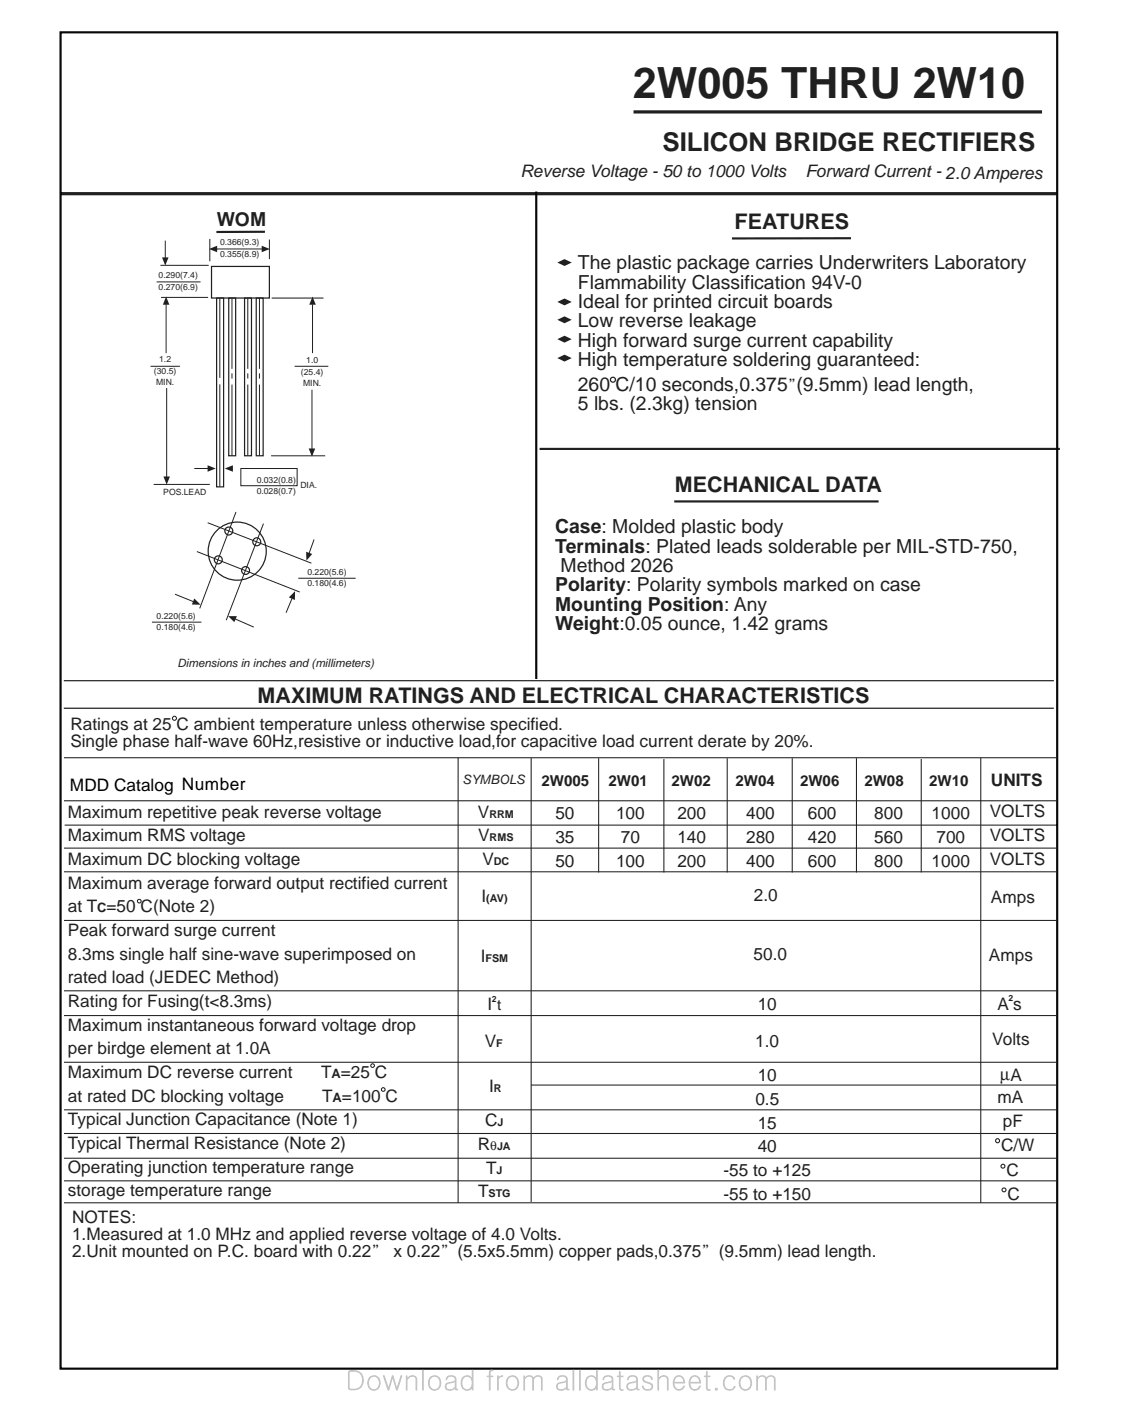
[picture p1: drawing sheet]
<svg xmlns="http://www.w3.org/2000/svg" width="184mm" height="230mm" viewBox="0 0 184 230" stroke-linecap="round" stroke-linejoin="round" font-family="sans-serif">
<path d="M139.5 39.1h-19.5M88.5 73.6h85.3M110.5 82.2h33.6" fill="none" stroke="#231f20" stroke-width=".35"/>
<path d="M103.9 18.3h67M9.9 31.7h163.5" fill="none" stroke="#231f20" stroke-width=".53"/>
<path d="M10.5 116.1h162.3M10.5 111.6h162.3" fill="none" stroke="#231f20" stroke-width=".2"/>
<circle cx="28.6" cy="117.7" r=".33" fill="none" stroke="#231f20" stroke-width=".17"/>
<g fill="#231f20">
<path d="M91.4 43l1.2-.5 1.1 .5-1.1 .6z"/>
<path d="M91.4 49.5l1.2-.6 1.1 .6-1.1 .6z"/>
<path d="M91.4 55.6l1.2-.6 1.1 .6-1.1 .6z"/>
<path d="M91.4 58.7l1.2-.6 1.1 .6-1.1 .6z"/>
<path d="M91.4 52.4l1.2-.5 1.1 .5-1.1 .6z"/>
</g>
<circle cx="100.5" cy="62.2" r=".41" fill="none" stroke="#231f20" stroke-width=".2"/>
<g fill="none" stroke="#231f20" stroke-width=".17">
<path d="M10.5 131.3h162.7M10.5 124.2h162.7M10.5 139h162.7M10.6 135.3h162.7M75.1 124.2v73M87.1 124.2v72.8M98.2 124.3v18.7M108.9 124.4v18.6M119.2 124.3v18.7M129.9 124.3v18.7M140.4 124.3v18.7M151 124.4v18.6"/>
<path d="M160.8 124.2v73M10.5 150.9h162.7M10.5 142.9h162.7M10.5 166.5h162.7M10.5 162.4h162.7M10.5 174.1h162.7M87.1 177.9h86.1M10.5 193.6h162.7M10.5 181.9h162.7M10.5 185.8h162.7M10.5 189.9h162.7M10.5 197.2h162.7"/>
<circle cx="22.8" cy="147.7" r=".3"/>
<circle cx="61.1" cy="174.7" r=".3"/>
<circle cx="62.8" cy="178.6" r=".3"/>
</g>
<g fill="none" stroke="#231f20" stroke-width=".18">
<circle cx="163.6" cy="187" r=".33"/>
<circle cx="164.4" cy="191.2" r=".32"/>
<circle cx="164.6" cy="195.1" r=".32"/>
</g>
<path d="M51.5 88.4l-.8 2.3" fill="none" stroke="#231f20" stroke-width=".16"/>
<path d="M50.2 90.5l1 .3-1 1.1z" fill="#231f20"/>
<path d="M47.9 98.1l-1 2.3" fill="none" stroke="#231f20" stroke-width=".16"/>
<path d="M48.4 96.9l-.1 1.5-.9-.5z" fill="#231f20"/>
<path d="M38.5 101.5l3.1 1.3" fill="none" stroke="#231f20" stroke-width=".16"/>
<path d="M37.4 101h1.4l-.4 1z" fill="#231f20"/>
<path d="M28.7 97.4l3 1.2" fill="none" stroke="#231f20" stroke-width=".16"/>
<path d="M31.9 98.1l1 1h-1.4z" fill="#231f20"/>
<path d="M34.4 39.2v3.6M44.2 39.3v3.2M26.3 43.5h7.9M26.4 48.8h7.7M44.5 48.9h8.5M51.2 49.9v8M32.3 90.4l16.8 6.6M34.1 85.7l17 6.6M38.7 83.9l-6 15.8M43.2 85.8l-6.1 15.9M48.9 94.8h9.4M24.9 102h8.1" fill="none" stroke="#231f20" stroke-width=".16"/>
<g fill="none" stroke="#231f20" stroke-width=".2">
<path d="M34.7 43.7h9.5v5.2h-9.5z"/>
<circle cx="35.8" cy="91.8" r=".65"/>
<circle cx="37.5" cy="87" r=".65"/>
<circle cx="38.9" cy="90.4" r="4.8"/>
<circle cx="40.3" cy="93.5" r=".64"/>
<circle cx="42.1" cy="88.8" r=".65"/>
</g>
<path d="M51.2 48.6l.6 1.4h-1.1z" fill="#231f20"/>
<path d="M27.2 49.9v8" fill="none" stroke="#231f20" stroke-width=".16"/>
<path d="M27.2 48.6l.6 1.4h-1.1z" fill="#231f20"/>
<path d="M27.3 63.6v14.6" fill="none" stroke="#231f20" stroke-width=".16"/>
<path d="M26.8 78.1h1.1l-.6 1.3z" fill="#231f20"/>
<path d="M31.9 76.8h2.2" fill="none" stroke="#231f20" stroke-width=".16"/>
<path d="M34 76.3l1.4 .5-1.4 .5z" fill="#231f20"/>
<path d="M39.5 76.8h9.2v2.8h-9.2z" fill="none" stroke="#231f20" stroke-width=".16"/>
<path d="M36.9 76.8l1.3-.5v1z" fill="#231f20"/>
<path d="M51.1 63.9v9.7" fill="none" stroke="#231f20" stroke-width=".16"/>
<path d="M50.6 73.5h1.1l-.6 1.4z" fill="#231f20"/>
<g fill="none" stroke="#231f20" stroke-width=".16">
<path d="M27.1 39.4v2.9M36 48.9v13M38 48.9v11.6M40.6 48.9v11.6M42.5 48.9v11.6M24.7 60h4.8M25.2 79.4h9.2M36 63v16.8M38 61.2v.9M38 63v11.7M40.6 61.2v.9M40.6 63v11.7"/>
<path d="M42.5 61.2v.9M42.5 63v11.7M44.4 74.7h8.9M48.3 60h5.5"/>
</g>
<path d="M35.5 48.9h1.2v30.9h-1.2zM37.5 48.9h1.1v25.8h-1.1zM40.1 48.9h1.1v25.8h-1.1zM42 48.9h1.1v25.8h-1.1z" fill="none" stroke="#231f20" stroke-width=".2"/>
<path d="M26.6 42.2h1l-.5 1.3z" fill="#231f20"/>
<path d="M25.7 46.2h7.2M35.5 40.8h7.5" fill="none" stroke="#231f20" stroke-width=".16"/>
<g fill="#231f20">
<path d="M34.3 40.8l1.3-.5v1z"/>
<path d="M42.9 40.3l1.3 .5-1.3 .5z"/>
</g>
<path d="M9.9 5.3h163.4v219.1h-163.4zM87.9 31.4v79.9" fill="none" stroke="#000" stroke-width=".35"/>
<path d="M43.4 38h-7.9" fill="none" stroke="#231f20" stroke-width=".35"/>
<!-- layer: Watermark -->
<g fill="#c0c0c0">
<path d="M57.2 224.7l-.1 .3v2.5l.1 .3a1.71 1.71 0 0 0 2.5-1.5 1.71 1.71 0 0 0-2.5-1.6zM57.4 224.9a1.44 1.44 0 0 1 2 1.3 1.44 1.44 0 0 1-2 1.3z" fill-rule="evenodd"/>
<path d="M60.5 225.8a1.32 1.32 0 0 0 .9 2.2 1.29 1.29 0 0 0 1-1.4 1.29 1.29 0 0 0-1.2-1.2l-.5 .2zM60.8 225.9a.9 .9 0 0 1 1.1 .1 .9 .9 0 0 1 .2 1.1 .83 .83 0 0 1-1.1 .6 .83 .83 0 0 1-.5-1.1z" fill-rule="evenodd"/>
<path d="M62.8 225.5h.3l.6 1.9 .6-2 .2 .1 .6 1.9 .6-1.9a.15 .15 0 0 1 .2-.1 .15 .15 0 0 1 .1 .2l-.9 2.4-.2-.2-.5-1.8-.6 1.8-.1 .2-.2-.2z" fill-rule="evenodd"/>
<path d="M66.6 225.5h.2v.4a.85 .85 0 0 1 .9-.5 .85 .85 0 0 1 .7 .7v1.7l-.1 .2-.2-.2v-1.7a.66 .66 0 0 0-.6-.4 .66 .66 0 0 0-.6 .4l-.1 1.7-.1 .2-.2-.2z" fill-rule="evenodd"/>
<path d="M69.2 224.6l.3 .1v3.1a.14 .14 0 0 1-.2 .2 .14 .14 0 0 1-.1-.2z" fill-rule="evenodd"/>
<path d="M70.4 225.8a1.32 1.32 0 0 0 .9 2.2 1.29 1.29 0 0 0 1.1-1.4 1.29 1.29 0 0 0-1.2-1.2l-.5 .2zM70.7 225.9a.9 .9 0 0 1 1.1 .1 .9 .9 0 0 1 .2 1.1 .83 .83 0 0 1-1 .6 .83 .83 0 0 1-.5-1.1z" fill-rule="evenodd"/>
<path d="M73.3 226.9l1.3-.3v.7a.9 .9 0 0 1-1.3 .2l-.1-.2zM73.3 225.6l-.2 .5a.14 .14 0 0 0 .1 .2 .14 .14 0 0 0 .1-.2 .62 .62 0 0 1 .7-.4 .62 .62 0 0 1 .5 .5 .82 .82 0 0 1-.8 .4 .74 .74 0 0 0-.8 .9 .74 .74 0 0 0 1.1 .4l.6-.2v.2h.4a.16 .16 0 0 0 .1-.2 .16 .16 0 0 0-.2-.1l-.1-1.5a.94 .94 0 0 0-1.5-.5z" fill-rule="evenodd"/>
<path d="M75.8 225.8a1.33 1.33 0 0 0 .9 2.2l.4-.1 .3-.3v.3h.1l.1-.1v-3.1a.14 .14 0 0 0-.1-.2 .14 .14 0 0 0-.1 .2v1.1a.97 .97 0 0 0-1.6 0zM76.1 225.9a.88 .88 0 0 1 1.1 .1 .88 .88 0 0 1 .1 1.1 .77 .77 0 0 1-1 .6 .77 .77 0 0 1-.5-1z" fill-rule="evenodd"/>
<path d="M80.3 224.7l.3-.2 .3 .2-.5 .2v.6h.4l.1 .1-.1 .1h-.4v2.1l-.1 .2-.1-.2v-2.1l-.4-.1 .4-.1z" fill-rule="evenodd"/>
<path d="M81.5 225.5h.2l.1 .3 .5-.4 .2 .2v.1l-.5 .1-.2 .3v1.7a.14 .14 0 0 1-.2 .2 .14 .14 0 0 1-.1-.2z" fill-rule="evenodd"/>
<path d="M83.2 225.8a1.32 1.32 0 0 0 .9 2.2 1.29 1.29 0 0 0 1-1.4 1.29 1.29 0 0 0-1.2-1.2l-.5 .2zM83.5 225.9a.9 .9 0 0 1 1.1 .1 .9 .9 0 0 1 .2 1.1 .83 .83 0 0 1-1.1 .6 .83 .83 0 0 1-.5-1.1z" fill-rule="evenodd"/>
<path d="M85.8 225.5h.2l.1 .3a.82 .82 0 0 1 1.4 0 .82 .82 0 0 1 .8-.4 .82 .82 0 0 1 .7 .7v1.7a.14 .14 0 0 1-.2 .2 .14 .14 0 0 1-.1-.2v-1.7a.61 .61 0 0 0-.6-.4 .61 .61 0 0 0-.6 .4v1.7a.14 .14 0 0 1-.1 .2 .14 .14 0 0 1-.1-.2v-1.7a.61 .61 0 0 0-.6-.4 .61 .61 0 0 0-.6 .4v1.7a.14 .14 0 0 1-.2 .2 .14 .14 0 0 1-.1-.2z" fill-rule="evenodd"/>
<path d="M91.6 226.9l1.2-.3v.7a.9 .9 0 0 1-1.3 .2v-.2zM91.5 225.6l-.2 .5a.14 .14 0 0 0 .1 .2 .14 .14 0 0 0 .2-.2 .62 .62 0 0 1 .6-.4 .62 .62 0 0 1 .6 .5 .82 .82 0 0 1-.9 .4 .74 .74 0 0 0-.7 .9 .74 .74 0 0 0 1.1 .4l.5-.2 .1 .2h.3a.16 .16 0 0 0 .2-.2 .16 .16 0 0 0-.3-.1v-1.5a.94 .94 0 0 0-1.6-.5z" fill-rule="evenodd"/>
<path d="M93.9 224.6l.2 .1v3.1a.14 .14 0 0 1-.1 .2 .14 .14 0 0 1-.1-.2z" fill-rule="evenodd"/>
<path d="M95 224.6l.2 .1v3.1a.14 .14 0 0 1-.1 .2 .14 .14 0 0 1-.2-.2z" fill-rule="evenodd"/>
<path d="M96.1 225.8a1.33 1.33 0 0 0 .9 2.2l.4-.1 .3-.3 .1 .3h.1l.1-.1v-3.1a.14 .14 0 0 0-.1-.2 .14 .14 0 0 0-.2 .2v1.1a.97 .97 0 0 0-1.6 0zM96.4 225.9a.88 .88 0 0 1 1.1 .1 .88 .88 0 0 1 .2 1.1 .77 .77 0 0 1-1 .6 .77 .77 0 0 1-.5-1z" fill-rule="evenodd"/>
<path d="M99.1 226.9l1.2-.3v.7a.9 .9 0 0 1-1.3 .2l-.1-.2zM99 225.6l-.2 .5a.14 .14 0 0 0 .1 .2 .14 .14 0 0 0 .2-.2 .62 .62 0 0 1 .6-.4 .62 .62 0 0 1 .6 .5 .82 .82 0 0 1-.9 .4 .74 .74 0 0 0-.7 .9 .74 .74 0 0 0 1.1 .4l.5-.2 .1 .2h.3a.16 .16 0 0 0 .1-.2 .16 .16 0 0 0-.2-.1v-1.5a.94 .94 0 0 0-1.6-.5z" fill-rule="evenodd"/>
<path d="M101.5 224.8h.3v.7h.3l.1 .1-.1 .1h-.3v1.8l.1 .2 .3 .1v.1a.51 .51 0 0 1-.7-.4v-1.8h-.3l-.1-.1 .1-.1h.3z" fill-rule="evenodd"/>
<path d="M103.1 226.9l1.2-.3v.7a.9 .9 0 0 1-1.3 .2v-.2zM103 225.6l-.2 .5a.14 .14 0 0 0 .1 .2 .14 .14 0 0 0 .2-.2 .62 .62 0 0 1 .6-.4 .62 .62 0 0 1 .6 .5 .82 .82 0 0 1-.9 .4 .74 .74 0 0 0-.7 .9 .74 .74 0 0 0 1.1 .4l.5-.2 .1 .2h.4a.16 .16 0 0 0 .1-.2 .16 .16 0 0 0-.3-.1v-1.5a.94 .94 0 0 0-1.6-.5z" fill-rule="evenodd"/>
<path d="M105.5 225.6a.92 .92 0 0 1 1.5 .5l-.2 .1a.66 .66 0 0 0-.5-.5 .66 .66 0 0 0-.7 .3 1.15 1.15 0 0 0 1 .6 .7 .7 0 0 1 .5 .9 .7 .7 0 0 1-.9 .5 .71 .71 0 0 1-.9-.8l.2-.1a.7 .7 0 0 0 .6 .6 .7 .7 0 0 0 .7-.4 1.24 1.24 0 0 0-1-.7l-.3-.1-.2-.4z" fill-rule="evenodd"/>
<path d="M107.8 224.6h.3v1.2a.86 .86 0 0 1 .9-.4 .86 .86 0 0 1 .6 .7v1.7l-.1 .2-.2-.2v-1.7a.68 .68 0 0 0-.6-.4 .68 .68 0 0 0-.6 .4v1.7l-.2 .2-.1-.2z" fill-rule="evenodd"/>
<path d="M110.5 225.8a1.33 1.33 0 0 0 .9 2.2 .73 .73 0 0 0 .8-.9h-.1a.78 .78 0 0 1-.9 .6 .78 .78 0 0 1-.6-.9h1.7a1.05 1.05 0 0 0-.5-1.2 1.05 1.05 0 0 0-1.3 .2zM110.8 225.9a.72 .72 0 0 1 .9-.1 .72 .72 0 0 1 .3 .7h-1.4z" fill-rule="evenodd"/>
<path d="M113.2 225.8a1.33 1.33 0 0 0 .8 2.2 .73 .73 0 0 0 .8-.9h-.1a.78 .78 0 0 1-.9 .6 .78 .78 0 0 1-.6-.9h1.7a1.05 1.05 0 0 0-.5-1.2 1.05 1.05 0 0 0-1.2 .2zM113.4 225.9a.72 .72 0 0 1 .9-.1 .72 .72 0 0 1 .3 .7h-1.4z" fill-rule="evenodd"/>
<path d="M115.8 224.8h.2v.7h.4l.1 .1-.1 .1h-.4v1.8l.2 .2 .3 .1v.1a.51 .51 0 0 1-.8-.4v-1.8h-.2l-.1-.1 .1-.1h.2z" fill-rule="evenodd"/>
<path d="M118.8 225.8a.97 .97 0 0 1 1.7 .3l-.2 .1a.8 .8 0 0 0-1-.5 .8 .8 0 0 0-.5 1 .85 .85 0 0 0 .6 1 .85 .85 0 0 0 1-.5h.1a.56 .56 0 0 1-.5 .7 1.19 1.19 0 0 1-1.3-.4 1.19 1.19 0 0 1-.1-1.3z" fill-rule="evenodd"/>
<path d="M121.4 225.8a1.32 1.32 0 0 0 .9 2.2 1.29 1.29 0 0 0 1-1.4 1.29 1.29 0 0 0-1.2-1.2l-.5 .2zM121.7 225.9a.9 .9 0 0 1 1.1 .1 .9 .9 0 0 1 .2 1.1 .83 .83 0 0 1-1.1 .6 .83 .83 0 0 1-.5-1.1z" fill-rule="evenodd"/>
<path d="M124 225.5h.2l.1 .3a.82 .82 0 0 1 1.4 0 .82 .82 0 0 1 .8-.4 .82 .82 0 0 1 .7 .7v1.7a.14 .14 0 0 1-.2 .2 .14 .14 0 0 1-.1-.2v-1.7a.61 .61 0 0 0-.6-.4 .61 .61 0 0 0-.6 .4v1.7a.14 .14 0 0 1-.1 .2 .14 .14 0 0 1-.2-.2v-1.7a.61 .61 0 0 0-.5-.4 .61 .61 0 0 0-.6 .4v1.7a.14 .14 0 0 1-.2 .2 .14 .14 0 0 1-.1-.2z" fill-rule="evenodd"/>
<circle cx="117.4" cy="227.7" r=".25"/>
</g>
<text font-size="7.1" fill="#231f20" x="103.8" y="16.1">2W005 THRU 2W10</text>
<text font-size="4.2" fill="#231f20" x="108.6" y="24.8">SILICON BRIDGE RECTIFIERS</text>
<g font-size="3.5" fill="#231f20">
<text x="120.4" y="37.6">FEATURES</text>
<text x="110.7" y="80.7">MECHANICAL DATA</text>
<text x="42.2" y="115.2">MAXIMUM RATINGS AND ELECTRICAL CHARACTERISTICS</text>
</g>
<g font-size="3.2" fill="#231f20">
<text x="35.5" y="37.1">WOM</text>
<text x="94.7" y="44.1">The plastic package carries Underwriters Laboratory</text>
<text x="94.7" y="47.3">Flammability Classification 94V-0</text>
<text x="94.7" y="50.5">Ideal for printed circuit boards</text>
<text x="94.7" y="53.7">Low reverse leakage</text>
<text x="94.7" y="56.8">High forward surge current capability</text>
<text x="94.7" y="60">High temperature soldering guaranteed:</text>
<text x="94.7" y="64.1">260 C/10 seconds,0.375</text>
<text x="94.7" y="67.3">5 lbs. (2.3kg) tension</text>
<text x="91" y="87.4">Case: Molded plastic body</text>
<text x="91" y="90.6">Terminals: Plated leads solderable per MIL-STD-750,</text>
<text x="91.9" y="93.8">Method 2026</text>
<text x="91" y="97">Polarity: Polarity symbols marked on case</text>
<text x="91" y="100.1">Mounting Position: Any</text>
<text x="91" y="103.3">Weight:0.05 ounce, 1.42 grams</text>
</g>
<g font-size="2.8" fill="#231f20">
<text x="85.3" y="29">Reverse Voltage - 50 to 1000 Volts</text>
<text x="132" y="29">Forward Current - 2.0 Amperes</text>
<text x="129.2" y="64.1">”(9.5mm) lead length,</text>
<text x="11.5" y="119.6">Ratings at 25 C ambient temperature unless otherwise specified.</text>
<text x="11.5" y="122.4">Single phase half-wave 60Hz,resistive or inductive load,for capacitive load current derate by 20%.</text>
<text x="162.5" y="128.8">UNITS</text>
<text x="11.1" y="134">Maximum repetitive peak reverse voltage</text>
<text x="11.1" y="137.9">Maximum RMS voltage</text>
<text x="78.4" y="134.1">V</text>
<text x="78.4" y="137.9">V</text>
<text x="91.1" y="134.3">50</text>
<text x="101" y="134.3">100</text>
<text x="111.1" y="134.3">200</text>
<text x="122.3" y="134.3">400</text>
<text x="132.4" y="134.3">600</text>
<text x="143.3" y="134.3">800</text>
<text x="152.8" y="134.3">1000</text>
<text x="162.3" y="134">VOLTS</text>
<text x="162.3" y="137.9">VOLTS</text>
<text x="11.1" y="141.8">Maximum DC blocking voltage</text>
<text x="79.1" y="141.8">V</text>
<text x="91.1" y="138.2">35</text>
<text x="91.1" y="142.1">50</text>
<text x="101" y="142.1">100</text>
<text x="101.8" y="138.2">70</text>
<text x="111.1" y="138.2">140</text>
<text x="111.1" y="142.1">200</text>
<text x="122.3" y="138.2">280</text>
<text x="122.3" y="142.1">400</text>
<text x="132.4" y="138.2">420</text>
<text x="132.4" y="142.1">600</text>
<text x="143.3" y="138.2">560</text>
<text x="143.3" y="142.1">800</text>
<text x="152.8" y="142.1">1000</text>
<text x="153.5" y="138.2">700</text>
<text x="162.3" y="141.8">VOLTS</text>
<text x="11.1" y="145.7">Maximum average forward output rectified current</text>
<text x="11.1" y="149.6">at T =50 C(Note 2)</text>
<text x="78.9" y="147.9">I</text>
<text x="123.6" y="147.7">2.0</text>
<text x="162.5" y="148">Amps</text>
<text x="11.1" y="153.4">Peak forward surge current</text>
<text x="11.1" y="157.3">8.3ms single half sine-wave superimposed on</text>
<text x="11.1" y="161.2">rated load (JEDEC Method)</text>
<text x="78.8" y="157.7">I</text>
<text x="123.6" y="157.4">50.0</text>
<text x="162.2" y="157.5">Amps</text>
<text x="11.1" y="165.1">Rating for Fusing(t&lt;8.3ms)</text>
<text x="79.9" y="165.6">I</text>
<text x="124.2" y="165.6">10</text>
<text x="163.6" y="165.5">A s</text>
<text x="11.1" y="169">Maximum instantaneous forward voltage drop</text>
<text x="11.1" y="172.8">per birdge element at 1.0A</text>
<text x="79.5" y="171.6">V</text>
<text x="123.8" y="171.6">1.0</text>
<text x="162.7" y="171.4">Volts</text>
<text x="11.1" y="176.7">Maximum DC reverse current</text>
<text x="52.6" y="176.7">T =25 C</text>
<text x="80.2" y="179">I</text>
<text x="124.2" y="177.3">10</text>
<text x="164" y="177">µA</text>
<text x="11.1" y="184.5">Typical Junction Capacitance (Note 1)</text>
<text x="11.1" y="180.6">at rated DC blocking voltage</text>
<text x="52.8" y="180.6">T =100 C</text>
<text x="79.5" y="184.6">C</text>
<text x="123.8" y="181.1">0.5</text>
<text x="124.2" y="185">15</text>
<text x="163.6" y="180.8">mA</text>
<text x="164.4" y="184.7">pF</text>
<text x="11.1" y="188.4">Typical Thermal Resistance (Note 2)</text>
<text x="78.3" y="188.5">R</text>
<text x="124.2" y="188.9">40</text>
<text x="164.1" y="188.7">C/W</text>
<text x="11.1" y="192.3">Operating junction temperature range</text>
<text x="11.1" y="196.1">storage temperature range</text>
<text x="78.4" y="196.3">T</text>
<text x="79.7" y="192.4">T</text>
<text x="118.6" y="192.8">-55 to +125</text>
<text x="118.6" y="196.7">-55 to +150</text>
<text x="165" y="192.8">C</text>
<text x="165.2" y="196.7">C</text>
<text x="11.8" y="200.5">NOTES:</text>
<text x="11.8" y="203.3">1.Measured at 1.0 MHz and applied reverse voltage of 4.0 Volts.</text>
<text x="11.8" y="206.1">2.Unit mounted on P.C. board with 0.22” x 0.22”(5.5x5.5mm) copper pads,0.375”(9.5mm) lead length.</text>
</g>
<text font-size="2.8" x="11.5" y="129.7">MDD Catalog Number</text>
<g font-size="2.5" fill="#231f20">
<text x="88.8" y="128.9">2W005</text>
<text x="99.8" y="128.9">2W01</text>
<text x="110.1" y="128.9">2W02</text>
<text x="120.6" y="128.9">2W04</text>
<text x="131.2" y="128.9">2W06</text>
<text x="141.7" y="128.9">2W08</text>
<text x="152.4" y="128.9">2W10</text>
<text x="81.5" y="165.6">t</text>
</g>
<g font-size="2.1" fill="#231f20">
<text x="75.8" y="128.5">SYMBOLS</text>
<text x="15.9" y="149.6">C</text>
<text x="54.4" y="176.7">A</text>
<text x="54.5" y="180.6">A</text>
<text x="80.4" y="188.5">θ</text>
</g>
<text font-size="1.9" fill="#231f20" x="29.1" y="109.4">Dimensions in inches and (millimeters)</text>
<g font-size="1.8" fill="#231f20">
<text x="80.2" y="134.1">RRM</text>
<text x="80.3" y="137.9">RMS</text>
<text x="81" y="141.8">DC</text>
<text x="79.7" y="147.9">(AV)</text>
<text x="79.6" y="157.7">FSM</text>
<text x="81.4" y="171.6">F</text>
<text x="81" y="179">R</text>
<text x="81.6" y="184.6">J</text>
<text x="81.5" y="188.5">JA</text>
<text x="80.1" y="196.3">STG</text>
<text x="81.4" y="192.4">J</text>
</g>
<g font-size="1.4" fill="#231f20">
<text x="36.1" y="40.2">0.366(9.3)</text>
<text x="26" y="45.6">0.290(7.4)</text>
<text x="26" y="47.5">0.270(6.9)</text>
<text x="36.1" y="42.1">0.355(8.9)</text>
<text x="26.1" y="59.4">1.2</text>
<text x="50.2" y="59.6">1.0</text>
<text x="25.2" y="61.3">(30.5)</text>
<text x="25.6" y="63.2">MIN.</text>
<text x="49.3" y="61.5">(25.4)</text>
<text x="49.7" y="63.3">MIN.</text>
<text x="26.8" y="81.2">POS.LEAD</text>
<text x="42.1" y="79.2">0.032(0.8)</text>
<text x="42.1" y="81">0.028(0.7)</text>
<text x="49.3" y="80">DIA.</text>
<text x="50.4" y="94.2">0.220(5.6)</text>
<text x="25.7" y="101.4">0.220(5.6)</text>
<text x="50.4" y="96.1">0.180(4.6)</text>
<text x="25.7" y="103.3">0.180(4.6)</text>
<text x="80.6" y="164.3">2</text>
<text x="165.4" y="164.1">2</text>
</g>
</svg>
